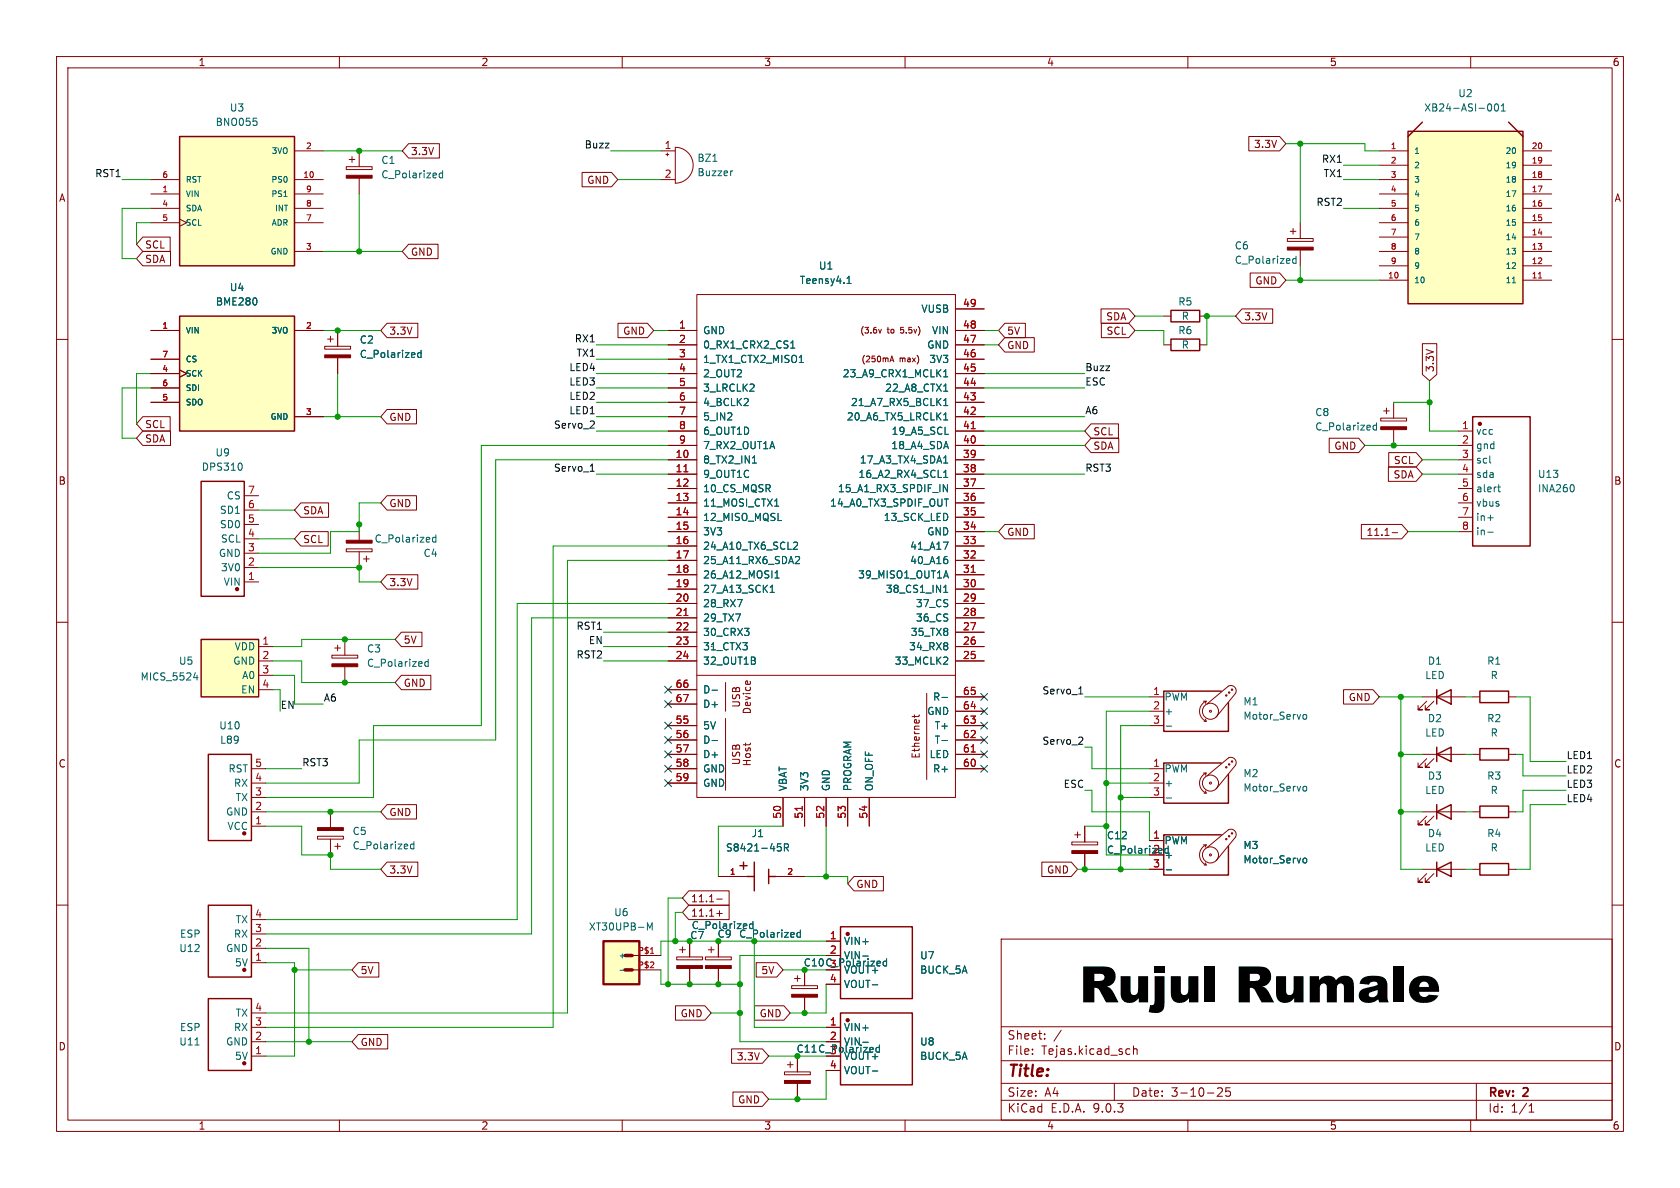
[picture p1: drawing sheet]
<svg xmlns="http://www.w3.org/2000/svg" width="297mm" height="210mm" viewBox="0 0 297 210" stroke-linecap="round" stroke-linejoin="round" font-family="sans-serif">
<g fill="none" stroke="#840000" stroke-width=".18">
<path d="M10 10h277v190h-277zM12 12h273v186h-273zM60 10v2M110 10v2M160 10v2M210 10v2M260 10v2M10 60h2M285 60h2M61.2 97h4.6v.5h-4.6zM63.5 92.7v2.8M63.5 97.5v2.8"/>
<path d="M64.3 98.8h1M64.8 98.3v1M10 110h2M285 110h2M251.5 133.4h7.6M252.2 134.1l-1.5 1.5h.8h-.8v-.7M253.5 134.1l-1.5 1.5h.7h-.7v-.7M56.1 147.8h4.6v.5h-4.6zM58.4 143.5v2.8M58.4 148.3v2.8M59.2 149.6h1M59.7 149.1v1"/>
<path d="M203.2 148.6h2.5M203.2 153.7h2.5M212.7 149.4h.5M212.9 152.9h.3M213.1 152.5l.1 .4M213.2 149.4a1.94 1.94 0 0 0-1.1 1.7 1.94 1.94 0 0 0 1.1 1.8M213.2 149.4l-.1 .3M213.4 149.9l3.8-3.2a.94 .94 0 0 1 1.1 .2 .94 .94 0 0 1 .1 1.1l-3.4 4.1M10 160h2M177 166h108v32h-108zM285 160h2M60 198v2"/>
<path d="M110 198v2M160 198v2M177 194.5h108M177 191.5h108M177 187.5h108M177 181.5h108M182.5 186.3v.1M182.5 185.5v.1M184.7 183.6v.1M184.7 182.8v.1M187.6 182.1l-1.3 2M197 191.5v3"/>
<path d="M199.7 186.3l-.1 .1M200.4 184.9v1.5M201 185.6v.8M210 198v2M215.2 192.4l.6-.1 .2 .1 .1 .3-.9 1.1h.9M217.5 192.3h-.8v.7l.2-.1h.5l.1 .3v.5l-.3 .1-.5-.1M260 198v2M261 191.5v6.5M270.3 196.6h.9M270.3 195.5l.4-.4v1.5"/>
<circle cx="214" cy="151.1" r=".18"/>
<circle cx="214" cy="151.1" r="1.42"/>
<circle cx="216.8" cy="148.3" r=".13"/>
<circle cx="217.3" cy="147.8" r=".13"/>
<circle cx="217.8" cy="147.3" r=".13"/>
</g>
<path d="M254 133.4l2.5-1.3v2.5zM254 132.1v2.5M215.9 147.6h-10.2v7.1h11.5v-5.1" fill="none" stroke="#840000" stroke-width=".25"/>
<g fill="#840000" stroke="#840000" stroke-width=".18">
<path d="M56.1 146.3h4.6v.5h-4.6z"/>
<path d="M61.2 95.5h4.6v.5h-4.6z"/>
</g>
<path d="M77.1 94.6v1.2M77.1 95h-.4l-.2 .2 .1 .6h.5M73.2 148.8v1.3M73.2 149.3l-.4-.1-.2 .3 .1 .5h.5M206.2 153.8h.9M230.3 151.9l.3-.2 .3 .1 .1 .1-.1 .6h-.3l-.3-.2" fill="none" stroke="#006464" stroke-width=".18"/>
<path d="M35.6 113h10.1v10.2h-10.1z" fill="#ffffc2"/>
<path d="M260.3 73.7h10.2v22.8h-10.2zM35.6 113h10.1v10.2h-10.1zM36.8 133.4h7.6v15.2h-7.6zM215.9 122.2h-10.2v7.1h11.5v-5.1M130.8 153h1.3M131.4 152.4v1.3M132.1 154.9h1.2M133.3 152.4v5.1M135.9 154.9h1.3M135.9 153.7v2.5" fill="none" stroke="#840000" stroke-width=".25"/>
<g fill="none" stroke="#840000" stroke-width=".18">
<path d="M257.8 76.2h2.5M257.8 78.7h2.5M257.8 81.3h2.5M257.8 83.8h2.5M257.8 86.4h2.5M257.8 88.9h2.5M257.8 91.4h2.5M257.8 94h2.5M45.7 114.3h2.6M45.7 116.8h2.6M45.7 119.4h2.6M44.4 138.4h2.6"/>
<path d="M44.4 135.9h2.6M45.7 121.9h2.6M203.2 123.2h2.5M203.2 125.7h2.5M203.2 128.3h2.5M212.7 124h.5M212.9 127.5h.3M213.1 127.1l.1 .4M213.2 124a1.94 1.94 0 0 0-1.1 1.7 1.94 1.94 0 0 0 1.1 1.8M213.2 124l-.1 .3M213.4 124.5l3.8-3.2a.94 .94 0 0 1 1.1 .2 .94 .94 0 0 1 .1 1.1l-3.4 4.1M44.4 146.1h2.6"/>
<path d="M44.4 143.5h2.6M44.4 141h2.6M127 154.9h5.1M137.2 154.9h5"/>
<circle cx="214" cy="125.7" r=".18"/>
<circle cx="214" cy="125.7" r="1.42"/>
<circle cx="216.8" cy="122.9" r=".13"/>
<circle cx="217.3" cy="122.4" r=".13"/>
<circle cx="217.8" cy="121.9" r=".13"/>
</g>
<g fill="none" stroke="#006464" stroke-width=".18">
<path d="M263 91.5h1M263 94.1h1M263.4 81.8l.2 .1M264.8 86.1h.5M264.9 85.7v1.1l.4 .1M278.2 85.8l.1 .4-.1 .6M34.2 119.8h.8M34.8 119.4v.8M206.2 128.4h.9M230.3 126.5l.3-.2 .3 .1 .1 .1-.1 .6h-.3l-.3-.2M137.5 149.2h.6M137.6 149.7h.3l.2 .2-.1 .5h-.4"/>
<path d="M138.7 149.8h.6l.1-.2-.1-.3-.6-.1v1.2M139 149.8l.4 .6"/>
</g>
<g fill="#840000" stroke="#840000" stroke-width=".25">
<circle cx="261.6" cy="74.9" r=".25"/>
<circle cx="43.2" cy="147.3" r=".25"/>
</g>
<path d="M31.7 24.1h20.4v22.9h-20.4z" fill="#ffffc2"/>
<path d="M31.7 24.1h20.4v22.9h-20.4z" fill="none" stroke="#840000" stroke-width=".25"/>
<path d="M26.7 31.8h5M26.7 34.3h5M26.7 36.8h5M26.7 39.4h5M31.7 38.7l1.3 .7-1.3 .6M52.1 31.8h5M52.1 34.3h5M52.1 36.8h5M52.1 39.4h5M52.1 26.7h5M52.1 44.5h5" fill="none" stroke="#840000" stroke-width=".18"/>
<path d="M44.8 20.9h.6M45.3 21.4l.1 .2-.1 .5M50.2 34.8h.6" fill="none" stroke="#006464" stroke-width=".18"/>
<path d="M31.7 55.9h20.4v20.3h-20.4z" fill="#ffffc2"/>
<path d="M31.7 55.9h20.4v20.3h-20.4z" fill="none" stroke="#840000" stroke-width=".25"/>
<path d="M26.7 58.4h5M52.1 58.4h5M26.7 63.5h5M26.7 66h5M26.7 68.6h5M26.7 71.1h5M31.7 65.4l1.3 .6-1.3 .7M52.1 73.7h5" fill="none" stroke="#840000" stroke-width=".18"/>
<path d="M45.4 52.9v.8" fill="none" stroke="#006464" stroke-width=".18"/>
<path d="M248.9 23.2h20.3v30.5h-20.3z" fill="#ffffc2"/>
<g fill="none" stroke="#840000" stroke-width=".25">
<path d="M248.9 23.2h20.3v30.5h-20.3zM251.5 21.6l-2.6 2.5M266.7 21.6l2.5 2.5M207 59.9h5.1v2.1h-5.1zM207 54.9h5.1v2h-5.1zM35.6 85.1h7.6v20.3h-7.6zM215.9 134.9h-10.2v7.1h11.5v-5.1M261.6 122.2h5.1v2h-5.1zM261.6 132.3h5.1v2.1h-5.1zM254 153.7l2.5-1.3v2.5zM254 143.5l2.5-1.3v2.6zM254 142.2v2.6"/>
<path d="M254 152.4v2.5M261.6 142.5h5.1v2h-5.1zM148.6 163.8h12.7v12.7h-12.7zM148.6 179.1h12.7v12.7h-12.7z"/>
</g>
<g fill="none" stroke="#840000" stroke-width=".18">
<path d="M243.8 26.7h5.1M243.8 29.2h5.1M243.8 31.8h5.1M243.8 34.3h5.1M243.8 36.8h5.1M243.8 39.4h5.1M269.2 26.7h5.1M269.2 29.2h5.1M269.2 31.8h5.1M269.2 34.3h5.1M269.2 36.8h5.1M269.2 39.4h5.1"/>
<path d="M57.9 59.9h1M58.4 59.4v1.1M59.7 58.4v2.8M118.1 58.4h5.1M123.2 52.1h45.7v88.9h-45.7zM155.8 58.2l-.2 .7M168.9 54.6h5.1M168.9 58.4h5.1M205.7 55.9h1.3M212.1 55.9h1.3M243.8 41.9h5.1M243.8 44.5h5.1"/>
<path d="M243.8 47h5.1M243.8 49.5h5.1M269.2 41.9h5.1M269.2 44.5h5.1M269.2 47h5.1M269.2 49.5h5.1M57.4 61.2h4.6v.5h-4.6zM59.7 63.2v2.8M118.1 68.6h5.1M118.1 71.1h5.1M118.1 73.7h5.1M118.1 76.2h5.1"/>
<path d="M118.1 78.7h5.1M118.1 61h5.1M118.1 63.5h5.1M118.1 66h5.1M157.3 64l.4-1.1 .3 1.1M157.4 63.7h.5M168.9 68.6h5.1M168.9 71.1h5.1M168.9 73.7h5.1M168.9 76.2h5.1M168.9 78.7h5.1M168.9 61h5.1"/>
<path d="M168.9 63.5h5.1M168.9 66h5.1M205.7 61h1.3M212.1 61h1.3M43.2 97.8h2.5M43.2 95.3h2.5M43.2 92.7h2.5M43.2 90.2h2.5M43.2 87.6h2.5M118.1 81.3h5.1M118.1 83.8h5.1M118.1 86.4h5.1"/>
<path d="M118.1 88.9h5.1M118.1 91.4h5.1M118.1 94h5.1M118.1 96.5h5.1M118.1 99.1h5.1M168.9 81.3h5.1M168.9 83.8h5.1M168.9 86.4h5.1M168.9 88.9h5.1M168.9 91.4h5.1M168.9 94h5.1M168.9 96.5h5.1"/>
<path d="M168.9 99.1h5.1M43.2 102.9h2.5M43.2 100.3h2.5M118.1 101.6h5.1M118.1 104.1h5.1M118.1 106.7h5.1M118.1 109.2h5.1M118.1 111.8h5.1M118.1 114.3h5.1M118.1 116.8h5.1M123.2 119.4h45.7M168.9 101.6h5.1"/>
<path d="M168.9 104.1h5.1M168.9 106.7h5.1M168.9 109.2h5.1M168.9 111.8h5.1M168.9 114.3h5.1M168.9 116.8h5.1M118.1 121.9h5.1M118.1 124.5h5.1M118.1 128.3h5.1M118.1 130.8h5.1M118.1 133.4h5.1M118.1 135.9h5.1"/>
<path d="M118.1 138.4h5.1M128.3 120.7v5M128.3 127v12.7M131.9 120.4h.2l.1 .6M161.7 126.4v.4M162.5 126.4l-.2 .3h-1.1M163.8 122.6v15.2M168.9 128.3h5.1M168.9 130.8h5.1M168.9 133.4h5.1M168.9 135.9h5.1M168.9 123.2h5.1"/>
<path d="M168.9 125.7h5.1M203.2 135.9h2.5M203.2 138.4h2.5M212.7 136.7h.5M213.1 139.8l.1 .4M213.2 136.7a1.94 1.94 0 0 0-1.1 1.7 1.94 1.94 0 0 0 1.1 1.8M213.2 136.7l-.1 .3M213.4 137.2l3.8-3.2a.94 .94 0 0 1 1.1 .2 .94 .94 0 0 1 .1 1.1l-3.4 4.1M260.3 133.4h1.3M260.3 123.2h1.3M266.7 133.4h1.3M266.7 123.2h1.3"/>
<path d="M138.4 141v5.1M142.2 141v5.1M146 141v5.1M149.9 141v5.1M153.7 141v5.1M189.5 148.8h4.6v.6h-4.6zM190 147.6h1M190.5 147.1v1M191.8 146.1v2.7M191.8 150.9v2.8M203.2 141h2.5M212.9 140.2h.3"/>
<path d="M251.5 153.7h7.6M251.5 143.5h7.6M252.2 154.4l-1.5 1.6h.8h-.8v-.8M252.2 144.3l-1.5 1.5h.8h-.8v-.8M253.5 154.4l-1.5 1.6h.7h-.7v-.8M253.5 144.3l-1.5 1.5h.7h-.7v-.8M260.3 143.5h1.3M266.7 143.5h1.3M124.7 169.2h4.6v.5h-4.6zM125.2 167.9h1M125.7 167.4v1M127 166.4v2.8"/>
<path d="M127 171.2v2.8M146 166.4h2.6M146 168.9h2.6M146 174h2.6M138.7 189.5h4.6v.5h-4.6zM139.2 188.2h1M139.7 187.7v1M141 186.7v2.8M141 191.5v2.8M146 181.6h2.6M146 184.2h2.6M146 189.2h2.6"/>
<circle cx="214" cy="138.4" r=".18"/>
<circle cx="214" cy="138.4" r="1.42"/>
<circle cx="216.8" cy="135.6" r=".13"/>
<circle cx="217.3" cy="135.1" r=".13"/>
<circle cx="217.8" cy="134.6" r=".13"/>
</g>
<g fill="none" stroke="#006464" stroke-width=".18">
<path d="M263.2 18.4h.1a.68 .68 0 0 1 .4 .6 .68 .68 0 0 1-.4 .6h-.1M264.4 18.4h.1a.68 .68 0 0 1 .4 .6 .68 .68 0 0 1-.4 .6 .84 .84 0 0 1-.1-1.2zM265.4 19.6h.7M265.4 18.7l.4-.3v1.2M149.7 50.1h.8M149.7 49.2l.4-.4v1.3M267.3 50h.6M74.4 61.9v1.3M74.4 62.4l-.3-.1-.3 .3 .2 .5h.4M139.8 61.5h.7M139.9 60.6l.3-.3v1.2M141.3 64.1h.7"/>
<path d="M166.8 66.6h.8M166.8 65.7l.4-.4v1.3M166.8 70.8l.4-.4v1.3M166.8 73.3l.4-.3v1.2M166.8 69.2h.8M166.8 71.7h.8M166.8 74.2h.8M167.1 76.8h.6M42.7 82l.1 .3-.1 .7M133 81.9h.7M136.9 89.5h.8M140.5 95.8l.4 .1 .1 .3-.8 .9h.8"/>
<path d="M140.8 98.4h.4l.2 .3-.8 .9h.8M166.8 85.7l.7 1.2v-1.2M166.8 95.8h.8l-.5 1.3M166.8 81.9h.8M166.8 83.5l.4-.4v1.3M166.8 84.4h.8M166.9 88.2h.8M167.1 80.8l.1-.2v1.3M167.4 98.9l.2 .2-.2 .5M130.4 106h.8l-.5 1.3M136.2 104.7h.7M136.2 103.8l.3-.4v1.3"/>
<path d="M137 102.2h.7M137 101.3l.4-.4v1.3M166.8 104.7h.8M166.8 103.8l.4-.4v1.3M166.9 101.8h.7M167.2 100.9l.5 1.3M167.4 116.2l.2 .2-.1 .3-.7 .7h.8M125.9 122h.9M125.9 130.9h.9M166.5 130.9h1M166.5 123.3h1M230.3 139.2l.3-.2 .3 .1 .1 .1-.1 .6h-.3l-.3-.2"/>
<path d="M206 150l-.1 .6M206.2 141.1h.9M206.5 149.6v1.2M141.5 164.4v1.3M141.5 164.9l-.4-.1-.2 .3 .1 .5h.5M152.5 169h1M154.2 174.1h1M152.5 184.2h1M154.2 189.3h1M155.5 184.7v1.3M155.5 185.2h-.5l-.1 .6"/>
</g>
<path d="M272 49.1h.6M171.7 75.8h.7M120.9 83.4h.7M120.9 108.8h.7M171.7 101.2h.7M171.7 132.9h.7M141.8 142.5v.8" fill="none" stroke="#a90000" stroke-width=".18"/>
<g fill="#840000" stroke="#840000" stroke-width=".18">
<path d="M57.4 62.7h4.6v.5h-4.6z"/>
<path d="M138.7 191h4.6v.5h-4.6z"/>
<path d="M124.7 170.7h4.6v.5h-4.6z"/>
<path d="M189.5 150.4h4.6v.5h-4.6z"/>
</g>
<g fill="#840000" stroke="#840000" stroke-width=".25">
<circle cx="41.9" cy="104.1" r=".25"/>
<circle cx="149.9" cy="165.1" r=".25"/>
<circle cx="149.9" cy="180.3" r=".25"/>
</g>
<path d="M106.7 166.4h6.3v7.6h-6.3z" fill="#ffffc2"/>
<path d="M106.7 166.4h6.3v7.6h-6.3z" fill="none" stroke="#840000" stroke-width=".41"/>
<path d="M110.5 168.9h1.3M110.5 171.5h1.3" fill="none" stroke="#840000" stroke-width=".61"/>
<g fill="none" stroke="#840000" stroke-width=".18">
<path d="M61.2 29.5h4.6v.5h-4.6zM61.7 28.2h1M62.2 27.7v1M63.5 26.7v2.8M63.5 31.5v2.8M72.2 25.4h5.5v2.5h-5.5l-1.1-1.2zM102.9 30.5h5.2l1.1 1.3-1.1 1.2h-5.2zM116.8 26.7h2.6M116.8 31.8h2.6M117.7 27.3h.5M118 27.1v.5M119.4 26a3.2 3.2 0 0 1 3.1 3.2 3.2 3.2 0 0 1-3.1 3.2z"/>
<path d="M220.8 24.1h5.4l1.1 1.3-1.1 1.3h-5.4zM229.9 39.4v2.8M25.2 44.4h4.9v2.6h-4.9l-1.1-1.3zM25.2 41.9h4.9v2.6h-4.9l-1.1-1.3zM26.7 58.4h5M52.1 58.4h5M59.7 58.4v2.8M68.4 57.1h5.5v2.6h-5.5l-1.1-1.3zM72.2 43.2h5.2v2.5h-5.2l-1.1-1.2zM109.3 57.1h5.2l1.1 1.3-1.1 1.3h-5.2zM118.1 58.4h5.1M168.9 54.6h5.1"/>
<path d="M168.9 58.4h5.1M177.6 59.7h5.2v2.5h-5.2l-1.1-1.2zM177.6 57.1h3.7v2.6h-3.7l-1.1-1.3zM194.6 54.6h4.9l1.2 1.3-1.2 1.3h-4.9zM194.7 57.1h4.8l1.2 1.3-1.2 1.3h-4.8zM219.6 54.6h5.4v2.6h-5.4l-1.2-1.3zM221 48.3h5.2l1.1 1.2-1.1 1.3h-5.2zM227.6 42.2h4.6v.5h-4.6zM228.1 40.9h1M228.6 40.4v1M229.9 44.2v2.8M25.2 76.2h4.9v2.5h-4.9l-1.1-1.2z"/>
<path d="M25.2 73.7h4.9v2.5h-4.9l-1.1-1.3zM26.7 68.6h5M26.7 71.1h5M26.7 63.5h5M26.7 66h5M31.7 65.4l1.3 .6-1.3 .7M52.1 73.7h5M59.7 63.2v2.8M68.4 72.4h5.2v2.5h-5.2l-1.1-1.2zM118.1 68.6h5.1M118.1 71.1h5.1M118.1 73.7h5.1"/>
<path d="M118.1 76.2h5.1M118.1 78.7h5.1M118.1 61h5.1M118.1 63.5h5.1M118.1 66h5.1M168.9 68.6h5.1M168.9 71.1h5.1M168.9 73.7h5.1M168.9 76.2h5.1M168.9 78.7h5.1M168.9 61h5.1M168.9 63.5h5.1"/>
<path d="M168.9 66h5.1M192.9 77.5h4.9v2.5h-4.9l-1.1-1.3zM192.9 74.9h4.8v2.6h-4.8l-1.1-1.3zM235 77.5h5.2l1.1 1.2-1.1 1.3h-5.2zM244.1 73.9h4.6v.5h-4.6zM244.6 72.6h1M245.1 72.1v1.1M246.4 71.1v2.8M246.4 75.9v2.8M251.5 60.8h2.5v5.4l-1.3 1.1-1.2-1.1zM53.2 94h4.8v2.5h-4.8l-1.1-1.2zM53.2 88.9h4.9v2.5h-4.9l-1.1-1.2z"/>
<path d="M68.4 87.6h5.2v2.6h-5.2l-1.1-1.3zM118.1 81.3h5.1M118.1 83.8h5.1M118.1 86.4h5.1M118.1 88.9h5.1M118.1 91.4h5.1M118.1 94h5.1M118.1 96.5h5.1M118.1 99.1h5.1M168.9 81.3h5.1M168.9 83.8h5.1M168.9 86.4h5.1"/>
<path d="M168.9 88.9h5.1M168.9 91.4h5.1M168.9 94h5.1M168.9 96.5h5.1M168.9 99.1h5.1M177.6 92.7h5.2v2.6h-5.2l-1.1-1.3zM240.7 92.7h7.1l1.1 1.3-1.1 1.3h-7.1zM245.4 82.5h4.9l1.2 1.3-1.2 1.3h-4.9zM245.5 80h4.8l1.2 1.3-1.2 1.3h-4.8zM246.1 94.2h1M58.7 115.8h4.5v.5h-4.5zM59.2 114.6h1"/>
<path d="M59.7 114v1.1M61 113v2.8M61 117.9v2.8M68.4 101.6h5.5v2.5h-5.5l-1.1-1.2zM71 119.4h5.2v2.5h-5.2l-1.2-1.2zM71 111.8h3.6v2.5h-3.6l-1.2-1.3zM118.1 101.6h5.1M118.1 104.1h5.1M118.1 106.7h5.1M118.1 109.2h5.1M118.1 111.8h5.1M118.1 114.3h5.1"/>
<path d="M118.1 116.8h5.1M168.9 101.6h5.1M168.9 104.1h5.1M168.9 106.7h5.1M168.9 109.2h5.1M168.9 111.8h5.1M168.9 114.3h5.1M168.9 116.8h5.1M118.1 121.9h5.1M118.1 124.5h5.1M118.1 128.3h5.1M118.1 130.8h5.1"/>
<path d="M118.1 133.4h5.1M118.1 135.9h5.1M118.1 138.4h5.1M168.9 123.2h5.1M168.9 128.3h5.1M168.9 130.8h5.1M168.9 133.4h5.1M168.9 135.9h5.1M168.9 125.7h5.1M237.5 121.9h5.2l1.1 1.3-1.1 1.3h-5.2zM251.5 123.2h7.6M252.2 124l-1.5 1.5h.8h-.8v-.8"/>
<path d="M253.5 124l-1.5 1.5h.7h-.7v-.8M68.4 152.4h5.5v2.5h-5.5l-1.1-1.2zM68.4 142.2h5.2v2.6h-5.2l-1.1-1.3zM121.8 157.5h7.1v2.5h-7.1l-1.2-1.2zM126.7 158.9h1M127 154.9h5.1M137.2 154.9h5M138.4 141v5.1M142.2 141v5.1M146 141v5.1M149.9 141v5.1M151 154.9h5.2v2.6h-5.2l-1.1-1.3z"/>
<path d="M153.7 141v5.1M184.2 152.4h5.2l1.1 1.3-1.1 1.2h-5.2zM191.8 146.1v2.7M191.8 150.9v2.8M203.2 153.7h2.5M203.2 148.6h2.5M260.3 153.7h1.3M266.7 153.7h1.3M44.4 170.2h2.6M44.4 167.6h2.6M44.4 165.1h2.6M44.4 162.6h2.6"/>
<path d="M44.4 179.1h2.6M63.3 170.2h3.7v2.5h-3.7l-1.1-1.2zM111.8 168.9h5M111.8 171.5h5M119.4 177.8h5.2l1.1 1.3-1.1 1.2h-5.2zM119.6 169.2h4.6v.5h-4.6zM120.1 167.9h1.1M120.6 167.4v1M121.8 160h7.1v2.6h-7.1l-1.2-1.3zM121.9 166.4v2.8M121.9 171.2v2.8M126.7 161.5h1"/>
<path d="M127 166.4v2.8M127 171.2v2.8M127.2 161v1M133.4 177.8h5.2l1.1 1.3-1.1 1.2h-5.2zM133.7 170.2h3.6l1.1 1.3-1.1 1.2h-3.6zM140 174.2h4.5v.6h-4.5zM140.5 173h1M141 172.5v1M142.2 171.5v2.7M142.2 176.3v2.8M146 168.9h2.6M146 166.4h2.6"/>
<path d="M146 174h2.6M44.4 186.7h2.6M44.4 184.2h2.6M44.4 181.6h2.6M63.3 182.9h5.2v2.5h-5.2l-1.1-1.2zM129.3 185.4h5.5l1.1 1.3-1.1 1.3h-5.5zM129.6 193h5.2l1.1 1.3-1.1 1.3h-5.2zM141 186.7v2.8M141 191.5v2.8M146 184.2h2.6M146 181.6h2.6M146 189.2h2.6"/>
</g>
<path d="M171.7 75.8h.7M120.9 83.4h.7M120.9 108.8h.7M171.7 101.2h.7M171.7 132.9h.7M141.8 142.5v.8M115 168.5h.6" fill="none" stroke="#a90000" stroke-width=".18"/>
<g fill="none" stroke="#006464" stroke-width=".18">
<path d="M78.2 30.2v1.2M78.2 30.7l-.3-.1-.3 .2 .2 .6h.4M126 28.5h.7M129.5 30.2l-.2 .1M45.4 52.9v.8M149.7 50.1h.8M149.7 49.2l.4-.4v1.3M229.1 45.3v1.3M229.1 45.8l-.3-.1-.3 .2 .1 .6h.5M74.4 61.9v1.3M74.4 62.4l-.3-.1-.3 .3 .2 .5h.4M139.8 61.5h.7"/>
<path d="M139.9 60.6l.3-.3v1.2M141.3 64.1h.7M166.8 66.6h.8M166.8 65.7l.4-.4v1.3M166.8 70.8l.4-.4v1.3M166.8 73.3l.4-.3v1.2M166.8 69.2h.8M166.8 71.7h.8M166.8 74.2h.8M167.1 76.8h.6M243.3 74.7v1.3M243.3 75.2h-.3l-.3 .2 .2 .6h.4"/>
<path d="M133 81.9h.7M136.9 89.5h.8M140.5 95.8l.4 .1 .1 .3-.8 .9h.8M140.8 98.4h.4l.2 .3-.8 .9h.8M166.8 85.7l.7 1.2v-1.2M166.8 95.8h.8l-.5 1.3M166.8 81.9h.8M166.8 83.5l.4-.4v1.3M166.8 84.4h.8M166.9 88.2h.8M167.1 80.8l.1-.2v1.3M167.4 98.9l.2 .2-.2 .5"/>
<path d="M75.7 116.5v1.3M75.7 117h-.4l-.2 .2 .1 .5h.5M130.4 106h.8l-.5 1.3M136.2 104.7h.7M136.2 103.8l.3-.4v1.3M137 102.2h.7M137 101.3l.4-.4v1.3M166.8 104.7h.8M166.8 103.8l.4-.4v1.3M166.9 101.8h.7M167.2 100.9l.5 1.3M167.4 116.2l.2 .2-.1 .3-.7 .7h.8"/>
<path d="M125.9 122h.9M125.9 130.9h.9M166.5 130.9h1M166.5 123.3h1M137.5 149.2h.6M137.6 149.7h.3l.2 .2-.1 .5h-.4M138.7 149.8h.6l.1-.2-.1-.3-.6-.1v1.2M139 149.8l.4 .6M206 150l-.1 .6M206.2 153.8h.9M206.5 149.6v1.2M230.3 151.9l.3-.2 .3 .1 .1 .1-.1 .6h-.3l-.3-.2"/>
<path d="M109.6 171.5h.8M114.5 164.4v-1.3l.4 .9 .4-.9v1.3M133.1 162.9v1.3M133.1 163.4l-.4-.1-.1 .1-.1 .5 .1 .2M141.5 164.4v1.3M141.5 164.9l-.4-.1-.2 .3 .1 .5h.5M152.5 169h1M154.2 174.1h1M156.7 169.5v1.3M156.7 170l-.3-.1-.3 .3 .1 .5h.5M34.5 184.7h.7M152.5 184.2h1"/>
<path d="M154.2 189.3h1M155.5 184.7v1.3M155.5 185.2h-.5l-.1 .6"/>
</g>
<g fill="#840000" stroke="#840000" stroke-width=".18">
<path d="M244.1 75.4h4.6v.5h-4.6z"/>
<path d="M58.7 117.3h4.5v.6h-4.5z"/>
<path d="M140 175.8h4.5v.5h-4.5z"/>
<path d="M227.6 43.7h4.6v.5h-4.6z"/>
<path d="M119.6 170.7h4.6v.5h-4.6z"/>
<path d="M61.2 31h4.6v.5h-4.6z"/>
</g>
<path d="M254 123.2l2.5-1.3v2.6zM254 121.9v2.6M261.6 152.7h5.1v2h-5.1zM36.8 160h7.6v12.7h-7.6zM36.8 176.5h7.6v12.7h-7.6z" fill="none" stroke="#840000" stroke-width=".25"/>
<g fill="#840000" stroke="#840000" stroke-width=".25">
<circle cx="43.2" cy="171.4" r=".25"/>
<circle cx="43.2" cy="188" r=".25"/>
</g>
<path d="M104.9 74.5l.2 .2-.1 .3-.7 .7h.8M104.3 83.3h.8M104.6 82.2l.1-.2v1.3M190.7 122.7h.7M190.9 121.6l.2-.2v1.3M191.3 130.4l.1 .1v.3l-.8 .8h.8" fill="none" stroke="#0f0f0f" stroke-width=".18"/>
<g fill="none" stroke="#009600" stroke-width=".18">
<path d="M21.6 31.8h5.1M26.7 39.4h-2.6v3.8M26.7 36.8h-5.1v8.9h2.5M57.1 26.7h14M63.5 34.3v10.2M107.9 26.7h8.9M109.2 31.8h7.6M227.3 25.4h14v1.3h2.5M229.9 25.4v14M237.5 31.8h6.3M237.5 36.8h6.3M237.5 29.2h6.3"/>
<path d="M57.1 58.4h10.2M57.1 44.5h14M115.6 58.4h2.5M174 58.4h2.5M200.7 58.4h5v2.6M200.7 55.9h5M218.4 55.9h-5v5.1M227.3 49.5h16.5M229.9 47v2.5M26.7 66h-2.6v8.9M26.7 68.6h-5.1v8.9h2.5M57.1 73.7h10.2"/>
<path d="M59.7 66v7.7M105.4 66h12.7M105.4 73.7h12.7M105.4 61h12.7M105.4 76.2h12.7M105.4 68.6h12.7M105.4 71.1h12.7M105.4 63.5h12.7M118.1 78.7h-33v49.6h-19.1v12.7h-19M174 78.7h17.8M174 66h17.8M174 73.7h17.8"/>
<path d="M174 61h2.5M174 76.2h17.8M174 68.6h17.8M241.3 78.7h16.5M246.4 71.1h6.3M252.7 67.3v8.9h5.1M45.7 90.2h6.4M45.7 95.3h6.4M67.3 88.9h-3.8v5.1h-5.1v3.8h-12.7M105.4 83.8h12.7M118.1 81.3h-30.5v49.5h-24.1v7.6h-16.5M118.1 99.1h-17.8v80h-53.3"/>
<path d="M118.1 96.5h-20.3v85.1h-50.8M174 83.8h17.8M174 94h2.5M248.9 94h8.9M251.5 83.8h6.3M251.5 81.3h6.3M45.7 100.3h17.8v2.6h3.8M48.3 116.8h5v3.9h16.5M48.3 119.4h3.8v5.1h5M69.8 113h-16.5v1.3h-5M106.7 111.8h11.4M106.7 114.3h11.4"/>
<path d="M106.7 116.8h11.4M118.1 109.2h-24.1v55.9h-47M118.1 106.7h-26.7v55.9h-44.4M47 135.9h6.3M48.3 121.9h1.2v3.8M191.8 123.2h11.4M191.8 139.7h1.2v3.8h10.2v5.1M191.8 132.1h1.2v3.8h10.2M195.6 138.4h7.6M203.2 125.7h-7.6v25.4h7.6M203.2 128.3h-5.1v25.4M243.8 123.2h7.7"/>
<path d="M247.6 123.2v30.5h3.9M247.6 133.4h3.9M259.1 123.2h1.2M259.1 133.4h1.2M268 123.2h2.5v11.4h6.4M268 133.4h1.2v3.8h7.7M276.9 139.7h-7.7v3.8h-1.2M47 143.5h20.3M47 146.1h6.3v5h5.1v2.6h8.9M120.6 158.8h-2.5v15.2M138.4 146.1h-11.4v8.8M142.2 154.9h7.7v1.3"/>
<path d="M146 146.1v8.8M190.5 153.7h12.7M191.8 146.1h3.8M198.1 141h5.1M247.6 143.5h3.9M259.1 143.5h1.2M259.1 153.7h1.2M276.9 142.2h-6.4v11.5h-2.5M47 170.2h5.1v16.5h-5.1M47 167.6h7.6v16.6M52.1 171.5h10.1M116.8 171.5v2.5h14"/>
<path d="M120.6 161.3h-1.2v5.1M125.7 179.1h5.1M133.3 166.4v15.2h12.7M138.4 171.5h7.6M146 174v5.1h-6.3M146 166.4h-29.2v2.5M146 168.9h-15.2v15.3h15.2M47 184.2h15.2M135.9 186.7h10.1M146 189.2v5.1h-10.1"/>
</g>
<g fill="none" stroke="#000084" stroke-width=".18">
<path d="M117.5 123.9l1.2 1.2M117.5 137.8l1.2 1.2M117.5 135.3l1.2 1.2M117.5 121.3l1.2 1.2M117.5 127.7l1.2 1.2M117.5 132.7l1.2 1.3M117.5 130.2l1.2 1.2M118.7 123.9l-1.2 1.2M118.7 137.8l-1.2 1.2M118.7 135.3l-1.2 1.2M118.7 121.3l-1.2 1.2M118.7 127.7l-1.2 1.2"/>
<path d="M118.7 132.7l-1.2 1.3M118.7 130.2l-1.2 1.2M173.4 132.7l1.2 1.3M173.4 130.2l1.2 1.2M173.4 125.1l1.2 1.2M173.4 127.7l1.2 1.2M173.4 122.6l1.2 1.2M173.4 135.3l1.2 1.2M174.6 132.7l-1.2 1.3M174.6 130.2l-1.2 1.2M174.6 125.1l-1.2 1.2M174.6 127.7l-1.2 1.2"/>
<path d="M174.6 122.6l-1.2 1.2M174.6 135.3l-1.2 1.2"/>
</g>
<path d="M191.5 170.8l3.9 .1a1.77 1.77 0 0 1 1.8 1.6 1.77 1.77 0 0 1-1.5 1.9l.5 .2 .3 .4 1.3 2.2h-2.3l-1-1.9a.9 .9 0 0 0-1-.7v2.6h-2v-3.8h2a1.78 1.78 0 0 0 1.6-.3 .67 .67 0 0 0 0-.8 .67 .67 0 0 0-.8-.2h-.8v1.3h-2zM204.1 170.8h1.8v1.3h-1.8zM213 170.8h1.8v6.4h-1.8zM219 170.8l3.9 .1a1.77 1.77 0 0 1 1.8 1.6 1.77 1.77 0 0 1-1.5 1.9l.5 .2 .3 .4 1.2 2.2h-2.2l-1-1.9a.9 .9 0 0 0-1-.7v2.6h-2v-3.8h2a1.78 1.78 0 0 0 1.6-.3 .67 .67 0 0 0 0-.8 .67 .67 0 0 0-.8-.2h-.8v1.3h-2zM225.6 172.6h1.8v2.5a.66 .66 0 0 0 .6 .8 .66 .66 0 0 0 .7-.7v-2.6h1.8v4.6h-1.7v-.8a1.78 1.78 0 0 1-3.1-.1l-.1-.8zM231.5 172.6h1.7v.7a1.83 1.83 0 0 1 3 0 1.72 1.72 0 0 1 2-.8 1.72 1.72 0 0 1 1.2 1.8v2.9h-1.8v-2.6a.62 .62 0 0 0-.6-.8 .62 .62 0 0 0-.6 .7l-.1 2.7h-1.7v-2.6a.63 .63 0 0 0-.6-.8 .63 .63 0 0 0-.7 .7v2.7h-1.8zM240.8 173a4.4 4.4 0 0 1 4-.1l.5 1v2.6l.2 .7h-1.6l-.2-.6a2.37 2.37 0 0 1-3.3 .1l-.2-.5v-.4h1.8a.82 .82 0 0 0 .8 .5 .82 .82 0 0 0 .7-.7l.1-.6-1.3 .4-.3 .4h-1.8a1.35 1.35 0 0 1 1.4-1.2l2-.5-.1-.3a.89 .89 0 0 0-1.5 .3l-1.7-.2zM246.4 170.8h1.8v6.4h-1.8zM249.8 173.1a3.2 3.2 0 0 1 4.1 .2 2.83 2.83 0 0 1 .5 2h-3.5a.92 .92 0 0 0 .6 .9 .92 .92 0 0 0 1.1-.4l1.7 .2a2.71 2.71 0 0 1-3.2 1.3 2.27 2.27 0 0 1-2-2.8h3.5a.87 .87 0 0 0-.8-1 .87 .87 0 0 0-.9 1h-1.8l.2-.6z" fill="#000"/>
<g fill="#009600" stroke="#009600" stroke-width=".18">
<circle cx="146" cy="154.9" r=".46"/>
<circle cx="246.4" cy="78.7" r=".46"/>
<circle cx="229.9" cy="25.4" r=".46"/>
<circle cx="229.9" cy="49.5" r=".46"/>
<circle cx="252.7" cy="71.1" r=".46"/>
<circle cx="213.4" cy="55.9" r=".46"/>
<circle cx="247.6" cy="123.2" r=".46"/>
<circle cx="198.1" cy="153.7" r=".46"/>
<circle cx="191.8" cy="153.7" r=".46"/>
<circle cx="195.6" cy="146.1" r=".46"/>
<circle cx="195.6" cy="138.4" r=".46"/>
<circle cx="247.6" cy="143.5" r=".46"/>
<circle cx="247.6" cy="133.4" r=".46"/>
<circle cx="198.1" cy="141" r=".46"/>
<circle cx="142.2" cy="179.1" r=".46"/>
<circle cx="142.2" cy="171.5" r=".46"/>
<circle cx="133.3" cy="166.4" r=".46"/>
<circle cx="141" cy="194.3" r=".46"/>
<circle cx="141" cy="186.7" r=".46"/>
<circle cx="130.8" cy="179.1" r=".46"/>
<circle cx="127" cy="166.4" r=".46"/>
<circle cx="130.8" cy="174" r=".46"/>
<circle cx="127" cy="174" r=".46"/>
<circle cx="63.5" cy="92.7" r=".46"/>
<circle cx="63.5" cy="100.3" r=".46"/>
<circle cx="54.6" cy="184.2" r=".46"/>
<circle cx="118.1" cy="174" r=".46"/>
<circle cx="121.9" cy="174" r=".46"/>
<circle cx="52.1" cy="171.5" r=".46"/>
<circle cx="119.4" cy="166.4" r=".46"/>
<circle cx="59.7" cy="73.7" r=".46"/>
<circle cx="61" cy="120.7" r=".46"/>
<circle cx="58.4" cy="143.5" r=".46"/>
<circle cx="58.4" cy="151.1" r=".46"/>
<circle cx="61" cy="113" r=".46"/>
<circle cx="63.5" cy="44.5" r=".46"/>
<circle cx="63.5" cy="26.7" r=".46"/>
<circle cx="59.7" cy="58.4" r=".46"/>
</g>
<text font-size="8.8" x="190.8" y="180.8">Rujul</text>
<text font-size="2.8" fill="#840000" x="178" y="190.9">Title:</text>
<g font-size="2.1" fill="#840000">
<text x="178" y="184">Sheet:</text>
<text x="178" y="186.7">File:</text>
<text x="184.1" y="186.7">Tejas.kicad_sch</text>
<text x="178" y="196.9">KiCad</text>
<text x="178" y="194.1">Size:</text>
<text x="184.7" y="194.1">A4</text>
<text x="185.7" y="196.9">E.D.A.</text>
<text x="193.3" y="196.9">9.0.3</text>
<text x="200" y="194.1">Date:</text>
<text x="207" y="194.1">3-10-25</text>
<text x="263" y="194.3">Rev:</text>
<text x="263" y="196.9">Id:</text>
<text x="267.1" y="196.9">1/1</text>
<text x="269.4" y="194.3">2</text>
</g>
<g font-size="1.8" fill="#840000">
<text x="35" y="11.9">1</text>
<text x="85" y="11.9">2</text>
<text x="135" y="11.9">3</text>
<text x="185" y="11.9">4</text>
<text x="235" y="11.9">5</text>
<text x="285" y="11.9">6</text>
<text x="72.5" y="27.6">3.3V</text>
<text x="221.6" y="26.4">3.3V</text>
<text x="10.3" y="35.9">A</text>
<text x="103.7" y="32.7">GND</text>
<text x="285.3" y="35.9">A</text>
<text x="25.6" y="46.7">SDA</text>
<text x="25.6" y="44.1">SCL</text>
<text x="72.5" y="45.4">GND</text>
<text x="221.8" y="50.5">GND</text>
<text x="68.7" y="59.4">3.3V</text>
<text x="110.1" y="59.4">GND</text>
<text x="178" y="59.4">5V</text>
<text x="195.5" y="56.8">SDA</text>
<text x="195.5" y="59.4">SCL</text>
<text x="219.9" y="56.8">3.3V</text>
<text x="178" y="61.9">GND</text>
<text x="253.7" y="65.9" transform="rotate(-90 253.7 65.9)">3.3V</text>
<text x="25.6" y="75.9">SCL</text>
<text x="68.7" y="74.6">GND</text>
<text x="193.2" y="77.2">SCL</text>
<text x="25.6" y="78.4">SDA</text>
<text x="193.2" y="79.7">SDA</text>
<text x="235.8" y="79.7">GND</text>
<text x="246.3" y="82.2">SCL</text>
<text x="10.3" y="85.9">B</text>
<text x="68.7" y="89.9">GND</text>
<text x="246.3" y="84.8">SDA</text>
<text x="285.3" y="85.9">B</text>
<text x="53.5" y="91.1">SDA</text>
<text x="178" y="94.9">GND</text>
<text x="241.5" y="94.9">11.1-</text>
<text x="53.5" y="96.2">SCL</text>
<text x="68.7" y="103.8">3.3V</text>
<text x="71.3" y="114">5V</text>
<text x="71.3" y="121.6">GND</text>
<text x="131" y="125.2" transform="rotate(-90 131 125.2)">USB</text>
<text x="238.3" y="124.1">GND</text>
<text x="132.9" y="126.3" transform="rotate(-90 132.9 126.3)">Device</text>
<text x="10.3" y="135.9">C</text>
<text x="131" y="135.4" transform="rotate(-90 131 135.4)">USB</text>
<text x="132.9" y="135.6" transform="rotate(-90 132.9 135.6)">Host</text>
<text x="162.8" y="134.2" transform="rotate(-90 162.8 134.2)">Ethernet</text>
<text x="285.3" y="135.9">C</text>
<text x="68.7" y="144.5">GND</text>
<text x="68.7" y="154.6">3.3V</text>
<text x="185" y="154.6">GND</text>
<text x="195.6" y="151.1">C_Polarized</text>
<text x="122.1" y="159.7">11.1-</text>
<text x="151.3" y="157.2">GND</text>
<text x="122.1" y="162.2">11.1+</text>
<text x="63.7" y="172.4">5V</text>
<text x="134.5" y="172.4">5V</text>
<text x="10.3" y="185.9">D</text>
<text x="63.7" y="185.1">GND</text>
<text x="120.2" y="180">GND</text>
<text x="134.2" y="180">GND</text>
<text x="285.3" y="185.9">D</text>
<text x="130.1" y="187.6">3.3V</text>
<text x="130.4" y="195.3">GND</text>
<text x="35" y="199.9">1</text>
<text x="85" y="199.9">2</text>
<text x="135" y="199.9">3</text>
<text x="185" y="199.9">4</text>
<text x="235" y="199.9">5</text>
<text x="285" y="199.9">6</text>
</g>
<g font-size="1.8" fill="#006464">
<text x="257.7" y="17.4">U2</text>
<text x="38" y="22.5">BNO055</text>
<text x="40.5" y="19.9">U3</text>
<text x="251.7" y="19.9">XB24-ASI-001</text>
<text x="67.3" y="29.2">C1</text>
<text x="123.2" y="28.8">BZ1</text>
<text x="67.3" y="31.7">C_Polarized</text>
<text x="123.2" y="31.3">Buzzer</text>
<text x="144.7" y="47.9">U1</text>
<text x="218.2" y="44.3">C6</text>
<text x="218.2" y="46.8">C_Polarized</text>
<text x="40.5" y="51.7">U4</text>
<text x="141.3" y="50.4">Teensy4.1</text>
<text x="38.1" y="54.2">BME280</text>
<text x="124.2" y="59.3">GND</text>
<text x="162.8" y="55.5">VUSB</text>
<text x="164.7" y="59.3">VIN</text>
<text x="208.2" y="59.3">R6</text>
<text x="208.2" y="54.2">R5</text>
<text x="208.8" y="56.7">R</text>
<text x="63.5" y="60.9">C2</text>
<text x="63.5" y="63.5">C_Polarized</text>
<text x="124.2" y="61.8">0_RX1_CRX2_CS1</text>
<text x="124.2" y="64.4">1_TX1_CTX2_MISO1</text>
<text x="163.8" y="61.8">GND</text>
<text x="164.2" y="64.4">3V3</text>
<text x="208.8" y="61.8">R</text>
<text x="124.2" y="69.4">3_LRCLK2</text>
<text x="124.2" y="72">4_BCLK2</text>
<text x="124.2" y="66.9">2_OUT2</text>
<text x="148.9" y="66.9">23_A9_CRX1_MCLK1</text>
<text x="150.3" y="72">21_A7_RX5_BCLK1</text>
<text x="156.4" y="69.4">22_A8_CTX1</text>
<text x="124.2" y="74.5">5_IN2</text>
<text x="124.2" y="77.1">6_OUT1D</text>
<text x="149.6" y="74.5">20_A6_TX5_LRCLK1</text>
<text x="157.5" y="77.1">19_A5_SCL</text>
<text x="232.4" y="73.8">C8</text>
<text x="232.4" y="76.3">C_Polarized</text>
<text x="260.9" y="77.1">vcc</text>
<text x="35.6" y="83.4">DPS310</text>
<text x="38" y="80.9">U9</text>
<text x="124.2" y="79.6">7_RX2_OUT1A</text>
<text x="124.2" y="82.1">8_TX2_IN1</text>
<text x="151.9" y="82.1">17_A3_TX4_SDA1</text>
<text x="157.5" y="79.6">18_A4_SDA</text>
<text x="260.9" y="79.6">gnd</text>
<text x="260.9" y="82.1">scl</text>
<text x="40" y="88.5">CS</text>
<text x="124.2" y="84.7">9_OUT1C</text>
<text x="124.2" y="87.2">10_CS_MQSR</text>
<text x="124.2" y="89.8">11_MOSI_CTX1</text>
<text x="146.6" y="89.8">14_A0_TX3_SPDIF_OUT</text>
<text x="148" y="87.2">15_A1_RX3_SPDIF_IN</text>
<text x="151.7" y="84.7">16_A2_RX4_SCL1</text>
<text x="260.9" y="84.7">sda</text>
<text x="260.9" y="87.2">alert</text>
<text x="260.9" y="89.8">vbus</text>
<text x="271.8" y="84.7">U13</text>
<text x="271.8" y="87.2">INA260</text>
<text x="38.8" y="93.6">SD0</text>
<text x="38.8" y="91">SD1</text>
<text x="124.2" y="92.3">12_MISO_MQSL</text>
<text x="124.2" y="94.8">3V3</text>
<text x="156.1" y="92.3">13_SCK_LED</text>
<text x="163.8" y="94.8">GND</text>
<text x="260.9" y="92.3">in+</text>
<text x="260.9" y="94.8">in-</text>
<text x="38.6" y="98.7">GND</text>
<text x="39" y="101.2">3V0</text>
<text x="39" y="96.1">SCL</text>
<text x="66.1" y="96.1">C_Polarized</text>
<text x="74.8" y="98.7">C4</text>
<text x="124.2" y="97.4">24_A10_TX6_SCL2</text>
<text x="124.2" y="99.9">25_A11_RX6_SDA2</text>
<text x="160.8" y="97.4">41_A17</text>
<text x="160.8" y="99.9">40_A16</text>
<text x="39.4" y="103.7">VIN</text>
<text x="124.2" y="102.5">26_A12_MOSI1</text>
<text x="124.2" y="105">27_A13_SCK1</text>
<text x="124.2" y="107.5">28_RX7</text>
<text x="151.6" y="102.5">39_MISO1_OUT1A</text>
<text x="156.5" y="105">38_CS1_IN1</text>
<text x="161.8" y="107.5">37_CS</text>
<text x="124.2" y="110.1">29_TX7</text>
<text x="124.2" y="112.6">30_CRX3</text>
<text x="160.9" y="112.6">35_TX8</text>
<text x="161.8" y="110.1">36_CS</text>
<text x="31.5" y="117.7">U5</text>
<text x="41.1" y="117.7">GND</text>
<text x="41.4" y="115.2">VDD</text>
<text x="64.8" y="115.5">C3</text>
<text x="64.8" y="118.1">C_Polarized</text>
<text x="124.2" y="115.2">31_CTX3</text>
<text x="124.2" y="117.7">32_OUT1B</text>
<text x="158.1" y="117.7">33_MCLK2</text>
<text x="160.6" y="115.2">34_RX8</text>
<text x="252.3" y="117.7">D1</text>
<text x="262.8" y="117.7">R1</text>
<text x="24.8" y="120.5">MICS_5524</text>
<text x="42.5" y="122.8">EN</text>
<text x="42.7" y="120.2">A0</text>
<text x="124.2" y="122.8">D-</text>
<text x="124.2" y="125.3">D+</text>
<text x="164.8" y="124.1">R-</text>
<text x="205.8" y="124.1">PWM</text>
<text x="219.7" y="124.9">M1</text>
<text x="251.9" y="120.2">LED</text>
<text x="263.4" y="120.2">R</text>
<text x="38.7" y="129.1">U10</text>
<text x="38.8" y="131.7">L89</text>
<text x="124.2" y="129.1">5V</text>
<text x="124.2" y="131.7">D-</text>
<text x="163.8" y="126.6">GND</text>
<text x="165.2" y="129.1">T+</text>
<text x="165.2" y="131.7">T-</text>
<text x="205.8" y="126.6">+</text>
<text x="219.7" y="127.4">Motor_Servo</text>
<text x="251.9" y="130.4">LED</text>
<text x="252.3" y="127.9">D2</text>
<text x="262.8" y="127.9">R2</text>
<text x="263.4" y="130.4">R</text>
<text x="40.3" y="136.8">RST</text>
<text x="124.2" y="134.2">D+</text>
<text x="124.2" y="136.8">GND</text>
<text x="164.2" y="134.2">LED</text>
<text x="164.8" y="136.8">R+</text>
<text x="205.8" y="136.8">PWM</text>
<text x="219.7" y="137.6">M2</text>
<text x="41.3" y="139.3">RX</text>
<text x="41.6" y="141.8">TX</text>
<text x="124.2" y="139.3">GND</text>
<text x="139.3" y="140" transform="rotate(-90 139.3 140)">VBAT</text>
<text x="143.1" y="140" transform="rotate(-90 143.1 140)">3V3</text>
<text x="146.9" y="140" transform="rotate(-90 146.9 140)">GND</text>
<text x="150.7" y="140" transform="rotate(-90 150.7 140)">PROGRAM</text>
<text x="154.5" y="140" transform="rotate(-90 154.5 140)">ON_OFF</text>
<text x="205.8" y="139.3">+</text>
<text x="219.7" y="140.1">Motor_Servo</text>
<text x="251.9" y="140.6">LED</text>
<text x="252.3" y="138">D3</text>
<text x="262.8" y="138">R3</text>
<text x="263.4" y="140.6">R</text>
<text x="39.9" y="144.4">GND</text>
<text x="40.1" y="146.9">VCC</text>
<text x="62.2" y="147.8">C5</text>
<text x="132.8" y="148.2">J1</text>
<text x="195.6" y="148.6">C12</text>
<text x="205.8" y="149.5">PWM</text>
<text x="252.3" y="148.2">D4</text>
<text x="262.8" y="148.2">R4</text>
<text x="62.2" y="150.3">C_Polarized</text>
<text x="128.2" y="150.7">S8421-45R</text>
<text x="205.8" y="152">+</text>
<text x="219.7" y="150.3">M3</text>
<text x="219.7" y="152.8">Motor_Servo</text>
<text x="251.9" y="150.7">LED</text>
<text x="263.4" y="150.7">R</text>
<text x="31.7" y="166">ESP</text>
<text x="41.3" y="166">RX</text>
<text x="41.6" y="163.4">TX</text>
<text x="104" y="164.7">XT30UPB-M</text>
<text x="108.5" y="162.2">U6</text>
<text x="122.2" y="164.4">C_Polarized</text>
<text x="126.8" y="166">C9</text>
<text x="130.6" y="166">C_Polarized</text>
<text x="149.1" y="167.2">VIN+</text>
<text x="31.6" y="168.5">U12</text>
<text x="39.9" y="168.5">GND</text>
<text x="41.4" y="171">5V</text>
<text x="142" y="171">C10 C_Polarized</text>
<text x="146.6" y="171.2">3</text>
<text x="149.1" y="169.8">VIN-</text>
<text x="149.1" y="172.3">VOUT+</text>
<text x="162.6" y="169.8">U7</text>
<text x="162.6" y="172.3">BUCK_5A</text>
<text x="41.6" y="179.9">TX</text>
<text x="149.1" y="174.9">VOUT-</text>
<text x="31.6" y="185">U11</text>
<text x="31.7" y="182.5">ESP</text>
<text x="39.9" y="185">GND</text>
<text x="41.3" y="182.5">RX</text>
<text x="149.1" y="182.5">VIN+</text>
<text x="149.1" y="185">VIN-</text>
<text x="162.6" y="185">U8</text>
<text x="41.4" y="187.6">5V</text>
<text x="140.7" y="186.3">C11 C_Polarized</text>
<text x="146.6" y="186.4">3</text>
<text x="149.1" y="187.6">VOUT+</text>
<text x="149.1" y="190.1">VOUT-</text>
<text x="162.6" y="187.6">BUCK_5A</text>
</g>
<g font-size="1.8" fill="#0f0f0f">
<text x="103.3" y="26.3">Buzz</text>
<text x="233.6" y="28.9">RX1</text>
<text x="16.7" y="31.4">RST1</text>
<text x="233.9" y="31.4">TX1</text>
<text x="232.6" y="36.5">RST2</text>
<text x="100.6" y="65.7">LED4</text>
<text x="101.5" y="60.6">RX1</text>
<text x="101.8" y="63.2">TX1</text>
<text x="191.8" y="65.7">Buzz</text>
<text x="100.6" y="68.2">LED3</text>
<text x="100.6" y="70.8">LED2</text>
<text x="191.8" y="68.2">ESC</text>
<text x="97.8" y="75.9">Servo_2</text>
<text x="100.6" y="73.3">LED1</text>
<text x="191.8" y="73.3">A6</text>
<text x="97.8" y="83.5">Servo_1</text>
<text x="191.8" y="83.5">RST3</text>
<text x="101.8" y="111.4">RST1</text>
<text x="104" y="114">EN</text>
<text x="101.8" y="116.5">RST2</text>
<text x="49.5" y="125.4">EN</text>
<text x="57.1" y="124.1">A6</text>
<text x="184.2" y="122.8">Servo_1</text>
<text x="184.2" y="131.7">Servo_2</text>
<text x="53.3" y="135.5">RST3</text>
<text x="276.9" y="136.8">LED2</text>
<text x="276.9" y="134.3">LED1</text>
<text x="187.9" y="139.4">ESC</text>
<text x="276.9" y="139.4">LED3</text>
<text x="276.9" y="141.9">LED4</text>
</g>
<g font-size="1.8" fill="#a90000">
<text x="117.4" y="26.4">1</text>
<text x="117.4" y="31.5">2</text>
<text x="119.9" y="58.2">1</text>
<text x="170.1" y="54.4">49</text>
<text x="170.1" y="58.2">48</text>
<text x="119.9" y="60.7">2</text>
<text x="119.9" y="63.2">3</text>
<text x="119.9" y="65.8">4</text>
<text x="170.1" y="60.7">47</text>
<text x="170.1" y="63.2">46</text>
<text x="170.1" y="65.8">45</text>
<text x="119.9" y="68.3">5</text>
<text x="119.9" y="70.9">6</text>
<text x="170.1" y="68.3">44</text>
<text x="170.1" y="70.9">43</text>
<text x="119.9" y="73.4">7</text>
<text x="119.9" y="75.9">8</text>
<text x="170.1" y="73.4">42</text>
<text x="170.1" y="75.9">41</text>
<text x="258.4" y="75.9">1</text>
<text x="119.3" y="81">10</text>
<text x="119.3" y="83.6">11</text>
<text x="119.9" y="78.5">9</text>
<text x="170.1" y="78.5">40</text>
<text x="170.1" y="81">39</text>
<text x="170.1" y="83.6">38</text>
<text x="258.4" y="78.5">2</text>
<text x="258.4" y="81">3</text>
<text x="258.4" y="83.6">4</text>
<text x="43.7" y="89.9">6</text>
<text x="43.7" y="87.4">7</text>
<text x="119.3" y="86.1">12</text>
<text x="119.3" y="88.6">13</text>
<text x="170.1" y="86.1">37</text>
<text x="170.1" y="88.6">36</text>
<text x="258.4" y="86.1">5</text>
<text x="258.4" y="88.6">6</text>
<text x="43.7" y="95">4</text>
<text x="43.7" y="92.5">5</text>
<text x="119.3" y="91.2">14</text>
<text x="119.3" y="93.7">15</text>
<text x="170.1" y="91.2">35</text>
<text x="170.1" y="93.7">34</text>
<text x="258.4" y="91.2">7</text>
<text x="258.4" y="93.7">8</text>
<text x="43.7" y="100.1">2</text>
<text x="43.7" y="97.5">3</text>
<text x="119.3" y="96.3">16</text>
<text x="119.3" y="98.8">17</text>
<text x="119.3" y="101.3">18</text>
<text x="170.1" y="96.3">33</text>
<text x="170.1" y="98.8">32</text>
<text x="170.1" y="101.3">31</text>
<text x="43.7" y="102.6">1</text>
<text x="119.3" y="103.9">19</text>
<text x="119.3" y="106.4">20</text>
<text x="170.1" y="103.9">30</text>
<text x="170.1" y="106.4">29</text>
<text x="119.3" y="109">21</text>
<text x="119.3" y="111.5">22</text>
<text x="170.1" y="109">28</text>
<text x="170.1" y="111.5">27</text>
<text x="46.3" y="114">1</text>
<text x="46.3" y="116.6">2</text>
<text x="46.3" y="119.1">3</text>
<text x="119.3" y="114">23</text>
<text x="119.3" y="116.6">24</text>
<text x="170.1" y="114">26</text>
<text x="170.1" y="116.6">25</text>
<text x="46.3" y="121.7">4</text>
<text x="119.3" y="121.7">66</text>
<text x="119.3" y="124.2">67</text>
<text x="170.1" y="122.9">65</text>
<text x="170.1" y="125.5">64</text>
<text x="203.8" y="122.9">1</text>
<text x="203.8" y="125.5">2</text>
<text x="119.3" y="128">55</text>
<text x="119.3" y="130.6">56</text>
<text x="170.1" y="128">63</text>
<text x="170.1" y="130.6">62</text>
<text x="203.8" y="128">3</text>
<text x="45" y="135.6">5</text>
<text x="119.3" y="133.1">57</text>
<text x="119.3" y="135.6">58</text>
<text x="170.1" y="133.1">61</text>
<text x="170.1" y="135.6">60</text>
<text x="203.8" y="135.6">1</text>
<text x="45" y="143.3">2</text>
<text x="45" y="140.7">3</text>
<text x="45" y="138.2">4</text>
<text x="119.3" y="138.2">59</text>
<text x="203.8" y="138.2">2</text>
<text x="203.8" y="140.7">3</text>
<text x="45" y="145.8">1</text>
<text x="138.2" y="144.8" transform="rotate(-90 138.2 144.8)">50</text>
<text x="142" y="144.8" transform="rotate(-90 142 144.8)">51</text>
<text x="145.8" y="144.8" transform="rotate(-90 145.8 144.8)">52</text>
<text x="149.6" y="144.8" transform="rotate(-90 149.6 144.8)">53</text>
<text x="153.4" y="144.8" transform="rotate(-90 153.4 144.8)">54</text>
<text x="203.8" y="148.3">1</text>
<text x="203.8" y="150.9">2</text>
<text x="203.8" y="153.4">3</text>
<text x="45" y="167.4">2</text>
<text x="45" y="164.8">3</text>
<text x="45" y="162.3">4</text>
<text x="146.6" y="166.1">1</text>
<text x="45" y="169.9">1</text>
<text x="146.6" y="168.7">2</text>
<text x="146.6" y="173.7">4</text>
<text x="45" y="178.8">4</text>
<text x="45" y="183.9">2</text>
<text x="45" y="181.4">3</text>
<text x="146.6" y="181.4">1</text>
<text x="146.6" y="183.9">2</text>
<text x="45" y="186.4">1</text>
<text x="146.6" y="189">4</text>
</g>
<text font-size="1.8" fill="#009600" x="121.9" y="166.2">C7</text>
<g font-size="1.4" fill="#006464">
<text x="47.9" y="27.4">3VO</text>
<text x="249.9" y="27.4">1</text>
<text x="249.9" y="29.9">2</text>
<text x="266" y="27.4">20</text>
<text x="266" y="29.9">19</text>
<text x="32.8" y="32.5">RST</text>
<text x="32.8" y="35">VIN</text>
<text x="47.8" y="32.5">PS0</text>
<text x="47.8" y="35">PS1</text>
<text x="249.9" y="32.5">3</text>
<text x="249.9" y="35">4</text>
<text x="266" y="32.5">18</text>
<text x="266" y="35">17</text>
<text x="32.8" y="37.6">SDA</text>
<text x="32.8" y="40.1">SCL</text>
<text x="47.9" y="40.1">ADR</text>
<text x="48.5" y="37.6">INT</text>
<text x="249.9" y="37.6">5</text>
<text x="249.9" y="40.1">6</text>
<text x="266" y="37.6">16</text>
<text x="266" y="40.1">15</text>
<text x="47.7" y="45.2">GND</text>
<text x="249.9" y="42.6">7</text>
<text x="249.9" y="45.2">8</text>
<text x="249.9" y="47.7">9</text>
<text x="266" y="42.6">14</text>
<text x="266" y="45.2">13</text>
<text x="266" y="47.7">12</text>
<text x="249.9" y="50.3">10</text>
<text x="266" y="50.3">11</text>
<text x="32.8" y="59.2">VIN</text>
<text x="47.9" y="59.2">3VO</text>
<text x="32.8" y="64.2">CS</text>
<text x="32.8" y="66.8">SCK</text>
<text x="32.8" y="69.3">SDI</text>
<text x="32.8" y="71.9">SDO</text>
<text x="47.7" y="74.4">GND</text>
<text x="109.2" y="169.6">+</text>
</g>
<g font-size="1.4" fill="#a90000">
<text x="54" y="26.4">2</text>
<text x="245.8" y="26.4">1</text>
<text x="245.8" y="29">2</text>
<text x="270.7" y="26.4">20</text>
<text x="270.7" y="29">19</text>
<text x="28.6" y="31.5">6</text>
<text x="28.6" y="34">1</text>
<text x="53.5" y="31.5">10</text>
<text x="54" y="34">9</text>
<text x="245.8" y="31.5">3</text>
<text x="245.8" y="34">4</text>
<text x="270.7" y="31.5">18</text>
<text x="270.7" y="34">17</text>
<text x="28.6" y="36.6">4</text>
<text x="28.6" y="39.1">5</text>
<text x="54" y="36.6">8</text>
<text x="54" y="39.1">7</text>
<text x="245.8" y="36.6">5</text>
<text x="245.8" y="39.1">6</text>
<text x="245.8" y="41.7">7</text>
<text x="270.7" y="36.6">16</text>
<text x="270.7" y="39.1">15</text>
<text x="270.7" y="41.7">14</text>
<text x="54" y="44.2">3</text>
<text x="245.8" y="44.2">8</text>
<text x="245.8" y="46.7">9</text>
<text x="270.7" y="44.2">13</text>
<text x="270.7" y="46.7">12</text>
<text x="245.3" y="49.3">10</text>
<text x="270.7" y="49.3">11</text>
<text x="28.6" y="58.2">1</text>
<text x="54" y="58.2">2</text>
<text x="28.6" y="63.2">7</text>
<text x="28.6" y="65.8">4</text>
<text x="28.6" y="68.3">6</text>
<text x="28.6" y="70.9">5</text>
<text x="54" y="73.4">3</text>
<text x="128.9" y="154.7">1</text>
<text x="139.1" y="154.7">2</text>
<text x="112.7" y="168.7">P$1</text>
<text x="112.7" y="171.2">P$2</text>
</g>
<g font-size="1.4" fill="#840000">
<text x="152" y="59.2">(3.6v</text>
<text x="156.9" y="59.2">to</text>
<text x="159.4" y="59.2">5.5v)</text>
<text x="152.2" y="64.2">(250mA</text>
<text x="159" y="64.2">max)</text>
</g>
</svg>
